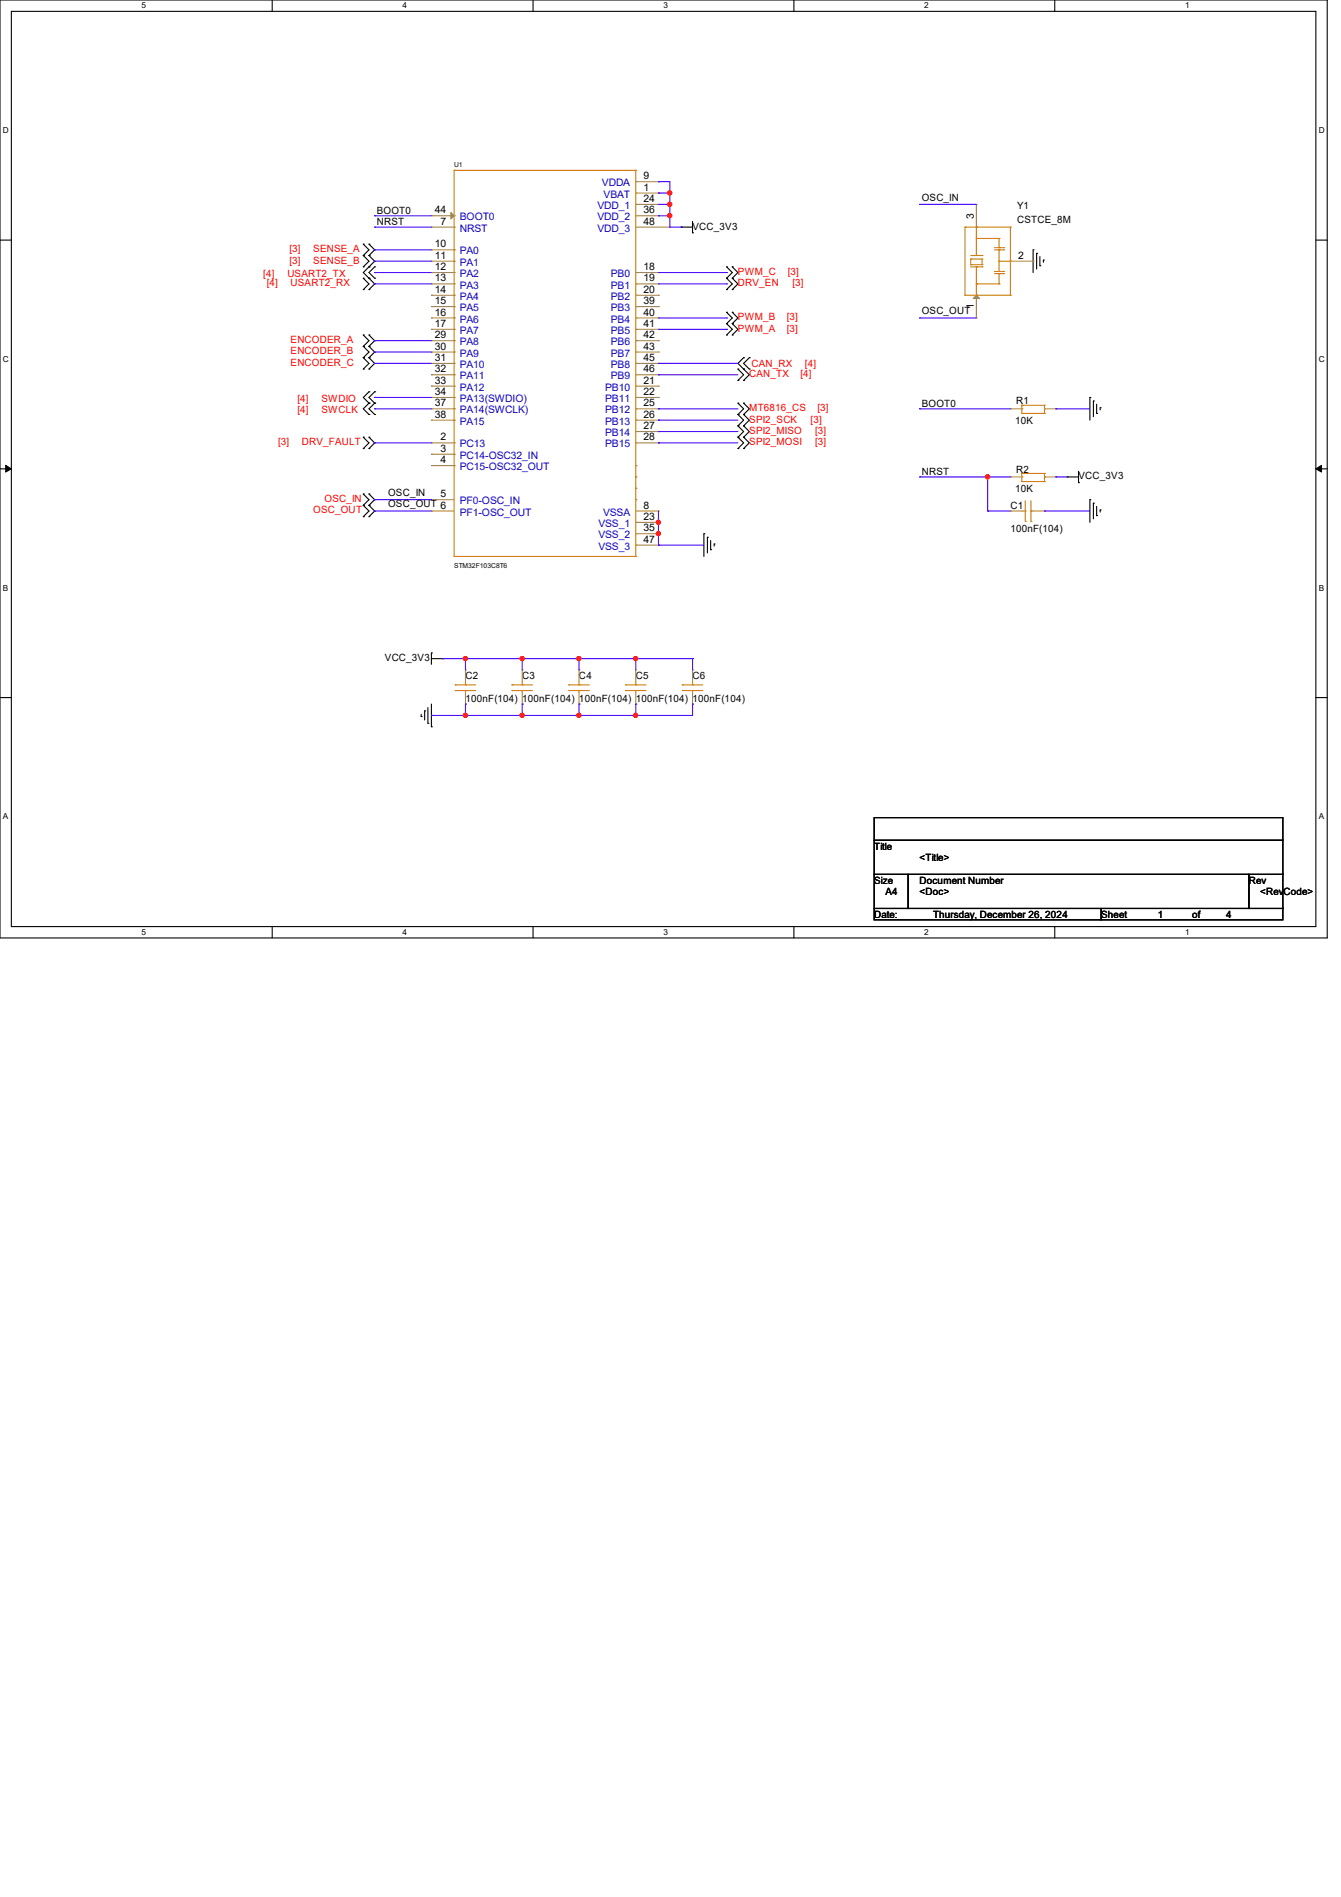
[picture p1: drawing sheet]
<svg xmlns="http://www.w3.org/2000/svg" width="210mm" height="297mm" viewBox="0 0 210 297" stroke-linecap="round" stroke-linejoin="round" font-family="sans-serif">
<path d="M0 0h207.9v146.9h-207.9zM1.8 1.8h204.3v143.3h-204.3z" fill="none" stroke="#000" stroke-width=".17"/>
<g fill="#fff">
<path d="M22.2 .2h.7v1.4h-.7z"/>
<path d="M22.2 145.2h.7v1.4h-.7z"/>
</g>
<path d="M42.6 0v1.8M42.6 145.1v1.8" fill="none" stroke="#000" stroke-width=".17"/>
<g fill="#fff">
<path d="M63 .2h.7v1.4h-.7z"/>
<path d="M63 145.2h.7v1.4h-.7z"/>
</g>
<path d="M83.5 0v1.8M83.5 145.1v1.8" fill="none" stroke="#000" stroke-width=".17"/>
<g fill="#fff">
<path d="M103.9 .2h.7v1.4h-.7z"/>
<path d="M103.9 145.2h.7v1.4h-.7z"/>
</g>
<path d="M124.3 0v1.8M124.3 145.1v1.8" fill="none" stroke="#000" stroke-width=".17"/>
<g fill="#fff">
<path d="M144.7 .2h.7v1.4h-.7z"/>
<path d="M144.7 145.2h.7v1.4h-.7z"/>
</g>
<path d="M165.2 0v1.8M165.2 145.1v1.8" fill="none" stroke="#000" stroke-width=".17"/>
<g fill="#fff">
<path d="M185.6 .2h.7v1.4h-.7z"/>
<path d="M185.6 145.2h.7v1.4h-.7z"/>
<path d="M.5 19.7h.9v1.4h-.9z"/>
<path d="M206.5 19.7h.9v1.4h-.9z"/>
<path d="M.5 55.5h.9v1.4h-.9z"/>
<path d="M206.5 55.5h.9v1.4h-.9z"/>
</g>
<path d="M0 37.6h1.8M206.1 37.6h1.8" fill="none" stroke="#000" stroke-width=".17"/>
<g fill="#fff">
<path d="M.5 91.3h.8v1.4h-.8z"/>
<path d="M206.5 91.3h.8v1.4h-.8z"/>
</g>
<path d="M0 73.4h1.8M206.1 73.4h1.8" fill="none" stroke="#000" stroke-width=".17"/>
<path d="M.9 72.9l.9 .5-.9 .5zM206.1 73.4l.9-.5v1z" fill="#000" stroke="#000" stroke-width=".16"/>
<g fill="#fff">
<path d="M.5 127.1h.8v1.4h-.8z"/>
<path d="M206.5 127.1h.8v1.4h-.8z"/>
</g>
<g fill="none" stroke="#000" stroke-width=".17">
<path d="M56.9 38.2h.1M56.9 38.2l.9 .9-.9 .9M57.8 38.2h.1M57.8 38.2l.9 .9-.9 .9M106.7 35.6h.1M106.7 35.6h1.8M108.5 36.4h.1M108.5 34.7v1.7M161.8 39.1h.1M161.8 39.1v3.6M162.3 39.7h.1M162.3 39.7v2.4"/>
<path d="M56.9 40h.1M56.9 41.8h.1M56.9 52.5h.1M56.9 54.2h.1M56.9 56h.1M56.9 57.8h.1M56.9 43.6h.1M56.9 45.3h.1M56.9 40l.9 .9-.9 .9M56.9 52.5l.9 .8-.9 .9M56.9 54.2l.9 .9-.9 .9M56.9 56l.9 .9-.9 .9"/>
<path d="M56.9 43.6l.9 .8-.9 .9M57.8 40h.1M57.8 41.8h.1M57.8 54.2h.1M57.8 52.5h.1M57.8 56h.1M57.8 57.8h.1M57.8 45.3h.1M57.8 43.6h.1M57.8 40l.9 .9-1.8 1.8 1.8 1.7-.9 .9M57.8 52.5l.9 .8-.9 .9M57.8 54.2l.9 .9-.9 .9"/>
<path d="M57.8 56l.9 .9-.9 .9M58.7 41.8h.1M58.7 43.6h.1M58.7 41.8l-.9 .9 .9 .9M113.8 43.6h.1M113.8 41.8h.1M113.8 45.3h.1M113.8 52.5h.1M113.8 50.7h.1M113.8 48.9h.1M113.8 41.8l.9 .9-.9 .9M113.8 43.6l.9 .8-.9 .9"/>
<path d="M113.8 50.7l.9 .9-.9 .9M113.8 48.9l.9 .9-.9 .9M114.7 43.6h.1M114.7 41.8h.1M114.7 45.3h.1M114.7 52.5h.1M114.7 50.7h.1M114.7 48.9h.1M114.7 41.8l.9 .9-.9 .9M114.7 43.6l.9 .8-.9 .9M114.7 50.7l.9 .9-.9 .9M114.7 48.9l.9 .9-.9 .9"/>
<path d="M115.6 59.6h.1M115.6 57.8h.1M115.6 57.8l.9 .9-.9 .9M116.5 56h.1M116.5 57.8h.1M116.5 59.6h.1M116.5 56l-.9 .9 1.7 1.8-.8 .9M117.3 57.8h.1M117.3 56h.1M117.3 56l-.8 .9 .8 .9M162.9 41.6h.1M162.9 40.2v1.4"/>
<path d="M163.4 40.7h.1M163.4 40.7v.4M56.9 77.3h.1M56.9 79.1h.1M56.9 68.5h.1M56.9 70.2h.1M56.9 77.3l.9 .9-.9 .9M56.9 79.1l.9 .9-.9 .9M56.9 68.5l.9 .8-.9 .9M57.8 61.3h.1M57.8 63.1h.1M57.8 64.9h.1"/>
<path d="M57.8 79.1h.1M57.8 77.3h.1M57.8 70.2h.1M57.8 68.5h.1M57.8 61.3l-.9 .9 .9 .9M57.8 63.1l-.9 .9 .9 .9M57.8 77.3l.9 .9-.9 .9M57.8 79.1l.9 .9-.9 .9M57.8 68.5l.9 .8-.9 .9M58.7 61.3h.1M58.7 63.1h.1M58.7 64.9h.1"/>
<path d="M58.7 61.3l-.9 .9 .9 .9M58.7 63.1l-.9 .9 .9 .9M115.6 64.9h.1M115.6 63.1h.1M115.6 66.7h.1M115.6 68.5h.1M115.6 70.2h.1M115.6 63.1l.9 .9-.9 .9M115.6 64.9l.9 .9-.9 .9M115.6 66.7l.9 .9-.9 .9M115.6 68.5l.9 .8-.9 .9M116.5 64.9h.1"/>
<path d="M116.5 63.1h.1M116.5 66.7h.1M116.5 68.5h.1M116.5 70.2h.1M116.5 63.1l.8 .9-.8 .9M116.5 64.9l.8 .9-.8 .9M116.5 66.7l.8 .9-.8 .9M116.5 68.5l.8 .8-.8 .9M167.1 74.7h.1M167.1 74.7h1.8M168.9 75.6h.1M168.9 73.8v1.8"/>
<path d="M170.7 62.2h.1M170.7 78.2h.1M170.7 62.2v3.6M170.7 78.2v3.6M171.2 62.8h.1M171.2 78.8h.1M171.2 62.8v2.4M171.2 78.8v2.4M171.7 64.7h.1M171.7 63.3v1.4M171.7 79.3v1.4M172.3 63.8h.1"/>
<path d="M172.3 79.8h.1M172.3 63.8v.4M172.3 79.8v.4M56.9 80.9h.1M57.8 80.9h.1M110.2 83.6h.1M110.2 83.6v3.5M110.8 84.1h.1M110.8 84.1v2.5M111.3 86.1h.1M111.3 84.6v1.5M111.8 85.2h.1"/>
<path d="M111.8 85.2v.3M171.7 80.7h.1M0 109.2h1.8M66 112.2h.1M66 111.8v.4M66.5 111.3h.1M66.5 111.3v1.4M67 113.2h.1M67 110.8v2.4M67.6 102.2h.1M67.6 113.8h.1M67.6 103.1h1.7"/>
<path d="M67.6 102.2v1.8M67.6 110.2v3.6M69.3 103.1h.1M206.1 109.2h1.8M136.9 128h64v3.6h-64zM136.9 131.6h64v5.3h-64zM136.9 136.9h5.3v5.3h-5.3zM142.2 136.9h53.4v5.3h-53.4zM195.6 136.9h5.3v5.3h-5.3zM136.9 142.2h35.6v1.8h-35.6zM172.5 142.2h28.4v1.8h-28.4z"/>
</g>
<g fill="none" stroke="#cc8006" stroke-width=".17">
<path d="M71.1 26.7h.1M71.1 33.8h.1M71.1 35.6h.1M71.1 39.1h.1M71.1 26.7h28.5M71.1 26.7v60.4M99.6 26.7h.1M99.6 28.4h.1M99.6 30.2h.1M99.6 32h.1M99.6 33.8h.1M99.6 26.7v60.4"/>
<path d="M151.1 35.6h.1M151.1 35.6v10.6M151.1 35.6h7.1M152.9 35.6h.1M152.9 37.3h.1M152.9 35.6v4.4M152.9 37.3h3.6M155.7 39.1h1.5M155.7 38.8h1.5M156.5 39.1h.1M156.5 38.8h.1M156.5 37.3h.1"/>
<path d="M156.5 37.3v1.5M156.5 39.1v3.4M157.2 39.1h.1M157.2 38.8h.1M158.2 35.6h.1M158.2 35.6v10.6M71.1 40.9h.1M71.1 56.9h.1M71.1 58.7h.1M71.1 42.7h.1M71.1 44.4h.1M71.1 46.2h.1"/>
<path d="M71.1 48h.1M71.1 49.8h.1M71.1 51.6h.1M71.1 53.3h.1M71.1 55.1h.1M99.6 42.7h.1M99.6 44.4h.1M99.6 46.2h.1M99.6 48h.1M99.6 49.8h.1M99.6 51.6h.1M99.6 53.3h.1"/>
<path d="M99.6 55.1h.1M99.6 56.9h.1M99.6 58.7h.1M151.1 46.2h.1M151.1 46.2h7.1M152 41.4h.1M152 40.6h.1M152 41.8h1.8M152 41.4h1.8M152 40.6v.8M152 40.6h1.8M152 40h1.8"/>
<path d="M152.9 46.2h.1M152.9 41.8h.1M152.9 40h.1M152.9 44.4h.1M152.9 41.8v4.4M152.9 44.4h3.6M153.8 41.8h.1M153.8 40.6h.1M153.8 41.4h.1M153.8 40h.1M153.8 40.6v.8M155.7 42.8h1.5"/>
<path d="M155.7 42.5h1.5M156.5 42.8h.1M156.5 42.5h.1M156.5 44.4h.1M156.5 40.9h.1M156.5 42.8v1.6M156.5 40.9h1.7M157.2 42.8h.1M157.2 42.5h.1M158.2 40.9h.1M158.2 46.2h.1M71.1 60.5h.1"/>
<path d="M71.1 62.2h.1M71.1 64h.1M71.1 65.8h.1M71.1 69.3h.1M71.1 71.1h.1M71.1 72.9h.1M99.6 67.6h.1M99.6 60.5h.1M99.6 62.2h.1M99.6 64h.1M99.6 65.8h.1M99.6 69.3h.1"/>
<path d="M99.6 76.5h.1M99.6 78.2h.1M99.6 72.9h.1M99.6 74.7h.1M160 63.5h.1M160 64h.1M160 74.1h.1M160 74.7h.1M160 63.5v1.2h3.6M160 63.5h3.6M160 74.1v1.3h3.6M160 74.1h3.6"/>
<path d="M160.6 78.4v3.2M161.5 78.4v3.2M163.6 64.7h.1M163.6 63.5h.1M163.6 64h.1M163.6 75.4h.1M163.6 74.1h.1M163.6 74.7h.1M163.6 63.5v1.2M163.6 74.1v1.3M71.1 87.1h.1M71.1 87.1h28.5"/>
<path d="M99.6 87.1h.1M99.6 83.6h.1M99.6 81.8h.1M99.6 85.3h.1M160 80h.6M160.6 81.6h.1M160.6 80h.1M161.5 80h.1M161.5 81.6h.1M161.5 80h.3M71.3 107.2h.1M71.3 108.1h.1"/>
<path d="M71.3 107.2h3.2M71.3 108.1h3.2M72.9 108.1h.1M72.9 107.2h.1M72.9 106.7v.5M72.9 108.1v.4M80.2 107.2h.1M80.2 108.1h.1M80.2 107.2h3.2M80.2 108.1h3.2M81.8 108.1h.1M81.8 107.2h.1"/>
<path d="M81.8 106.7v.5M81.8 108.1v.4M89.1 107.2h.1M89.1 108.1h.1M89.1 107.2h3.2M89.1 108.1h3.2M90.7 108.1h.1M90.7 107.2h.1M90.7 106.7v.5M90.7 108.1v.4M98 107.2h.1M98 108.1h.1"/>
<path d="M98 107.2h3.2M98 108.1h3.2M99.6 108.1h.1M99.6 107.2h.1M99.6 106.7v.5M99.6 108.1v.4M106.8 107.2h.1M106.8 108.1h.1M106.8 107.2h3.3M106.8 108.1h3.3M108.5 108.1h.1M108.5 107.2h.1"/>
<path d="M108.5 106.7v.5M108.5 108.1v.4"/>
</g>
<g fill="none" stroke="#a84" stroke-width=".17">
<path d="M67.6 35.6h.1M67.6 39.1h.1M67.6 33.8h.1M67.6 35.6h3.5M67.6 39.1h3.5M67.6 33.8h3.5M99.6 30.2h3.5M99.6 35.6h5.3M99.6 28.4h3.5M99.6 32h3.5M99.6 33.8h3.5M103.1 30.2h.1"/>
<path d="M103.1 28.4h.1M103.1 32h.1M103.1 33.8h.1M104.9 35.6h.1M152.9 32h.1M152.9 32v3.6M67.6 40.9h.1M67.6 42.7h.1M67.6 44.4h.1M67.6 46.2h.1M67.6 48h.1M67.6 49.8h.1"/>
<path d="M67.6 51.6h.1M67.6 53.3h.1M67.6 55.1h.1M67.6 56.9h.1M67.6 58.7h.1M67.6 40.9h3.5M67.6 42.7h3.5M67.6 44.4h3.5M67.6 46.2h3.5M67.6 48h3.5M67.6 49.8h3.5M67.6 51.6h3.5"/>
<path d="M67.6 53.3h3.5M67.6 55.1h3.5M67.6 56.9h3.5M67.6 58.7h3.5M99.6 42.7h3.5M99.6 44.4h3.5M99.6 46.2h3.5M99.6 48h3.5M99.6 49.8h3.5M99.6 51.6h3.5M99.6 53.3h3.5M99.6 55.1h3.5"/>
<path d="M99.6 56.9h3.5M99.6 58.7h3.5M103.1 42.7h.1M103.1 44.4h.1M103.1 46.2h.1M103.1 48h.1M103.1 49.8h.1M103.1 51.6h.1M103.1 53.3h.1M103.1 55.1h.1M103.1 56.9h.1M103.1 58.7h.1"/>
<path d="M152.9 49.8h.1M152.9 46.2v3.6M158.2 40.9h3.6M161.8 40.9h.1M67.6 69.3h.1M67.6 71.1h.1M67.6 72.9h.1M67.6 78.2h.1M67.6 60.5h.1M67.6 62.2h.1M67.6 64h.1M67.6 65.8h.1"/>
<path d="M67.6 64h3.5M67.6 69.3h3.5M67.6 71.1h3.5M67.6 72.9h3.5M67.6 78.2h3.5M67.6 60.5h3.5M67.6 62.2h3.5M67.6 65.8h3.5M99.6 64h3.5M99.6 69.3h3.5M99.6 60.5h3.5M99.6 62.2h3.5"/>
<path d="M99.6 65.8h3.5M99.6 67.6h3.5M103.1 60.5h.1M103.1 62.2h.1M103.1 64h.1M103.1 65.8h.1M103.1 67.6h.1M103.1 69.3h.1M158.2 64h.1M158.2 74.7h.1M158.2 64h1.8M158.2 74.7h1.8"/>
<path d="M163.6 64h1.8M163.6 74.7h1.8M165.4 64h.1M165.4 74.7h.1M67.6 80h.1M67.6 80h3.5M99.6 80h3.5M99.6 81.8h3.5M99.6 83.6h3.5M99.6 85.3h3.5M103.1 80h.1M103.1 81.8h.1"/>
<path d="M103.1 83.6h.1M103.1 85.3h.1M158.2 80h.1M158.2 80h1.8M161.8 80h1.8M163.6 80h.1M72.9 110.2h.1M72.9 104.9h.1M72.9 104.9v1.8M72.9 108.5v1.7M81.8 110.2h.1M81.8 104.9h.1"/>
<path d="M81.8 104.9v1.8M81.8 108.5v1.7M90.7 110.2h.1M90.7 104.9h.1M90.7 104.9v1.8M90.7 108.5v1.7M99.6 110.2h.1M99.6 104.9h.1M99.6 104.9v1.8M99.6 108.5v1.7M108.5 110.2h.1M108.5 104.9h.1"/>
<path d="M108.5 104.9v1.8M108.5 108.5v1.7"/>
</g>
<g fill="#a84" stroke="#a84" stroke-width=".17">
<path d="M152.9 46.2l.5 .5h-1z"/>
<path d="M70.6 33.3l.5 .5-.5 .5z"/>
</g>
<g fill="none" stroke="#4200ff" stroke-width=".17">
<path d="M58.7 33.8h.1M58.7 35.6h.1M58.7 39.1h.1M58.7 33.8h8.9M58.7 35.6h8.9M58.7 39.1h8.9M103.1 30.2h.1M103.1 33.8h.1M103.1 28.4h.1M103.1 30.2h1.8M103.1 32h1.8M103.1 28.4h1.8v7.2h1.8"/>
<path d="M103.1 33.8h1.8M104.9 32h.1M104.9 33.8h.1M104.9 30.2h.1M106.7 35.6h.1M144 32h.1M144 32h8.9M58.7 40.9h.1M58.7 53.3h.1M58.7 55.1h.1M58.7 56.9h.1M58.7 44.4h.1"/>
<path d="M58.7 42.7h.1M58.7 56.9h8.9M58.7 40.9h8.9M58.7 53.3h8.9M58.7 55.1h8.9M58.7 42.7h8.9M58.7 44.4h8.9M103.1 56.9h.1M103.1 58.7h.1M103.1 56.9h12.5M103.1 58.7h12.5M103.1 49.8h10.7"/>
<path d="M103.1 51.6h10.7M103.1 42.7h10.7M103.1 44.4h10.7M113.8 49.8h.1M113.8 51.6h.1M113.8 42.7h.1M113.8 44.4h.1M144 49.8h.1M144 49.8h8.9M58.7 62.2h.1M58.7 64h.1M58.7 78.2h.1"/>
<path d="M58.7 69.3h.1M58.7 62.2h8.9M58.7 64h8.9M58.7 69.3h8.9M58.7 78.2h8.9M103.1 64h.1M103.1 65.8h.1M103.1 67.6h.1M103.1 69.3h.1M103.1 64h12.5M103.1 65.8h12.5M103.1 67.6h12.5"/>
<path d="M103.1 69.3h12.5M144 64h.1M144 74.7h.1M144 64h14.2M144 74.7h14.2M154.7 74.7h.1M154.7 74.7v5.3M165.4 64h.1M165.4 74.7h.1M165.4 64h5.3M165.4 74.7h1.7M58.7 80h.1"/>
<path d="M58.7 80h8.9M103.1 81.8h.1M103.1 83.6h.1M103.1 85.3h.1M103.1 80v5.3M103.1 85.3h7.1M154.7 80h.1M154.7 80h3.5M163.6 80h.1M163.6 80h7.1M67.6 112h.1M69.3 103.1h.1"/>
<path d="M69.3 103.1h39.2M72.9 103.1h.1M72.9 110.2h.1M72.9 112h.1M72.9 103.1v1.8M72.9 110.2v1.8M81.8 103.1h.1M81.8 110.2h.1M81.8 112h.1M81.8 103.1v1.8M81.8 110.2v1.8M90.7 103.1h.1"/>
<path d="M90.7 110.2h.1M90.7 112h.1M90.7 103.1v1.8M90.7 110.2v1.8M99.6 103.1h.1M99.6 110.2h.1M99.6 112h.1M99.6 103.1v1.8M99.6 110.2v1.8M108.5 103.1h.1M108.5 110.2h.1M108.5 103.1v1.8"/>
<path d="M108.5 110.2v1.8h-40.9"/>
</g>
<g fill="#f00" stroke="#f00" stroke-width=".17">
<circle cx="104.9" cy="33.8" r=".32"/>
<circle cx="103.1" cy="81.8" r=".32"/>
<circle cx="103.1" cy="83.5" r=".32"/>
<circle cx="154.7" cy="74.7" r=".32"/>
<circle cx="81.8" cy="103.1" r=".32"/>
<circle cx="72.9" cy="103.1" r=".32"/>
<circle cx="90.7" cy="103.1" r=".32"/>
<circle cx="99.5" cy="103.1" r=".32"/>
<circle cx="72.9" cy="112" r=".32"/>
<circle cx="81.8" cy="112" r=".32"/>
<circle cx="90.7" cy="112" r=".32"/>
<circle cx="99.5" cy="112" r=".32"/>
<circle cx="104.9" cy="30.2" r=".32"/>
<circle cx="104.9" cy="32" r=".32"/>
</g>
<g font-size="1.6" fill="#00c">
<text x="94.3" y="29.2">VDDA</text>
<text x="72" y="34.5">BOOT0</text>
<text x="93.6" y="32.7">VDD_1</text>
<text x="93.6" y="34.5">VDD_2</text>
<text x="94.5" y="30.9">VBAT</text>
<text x="72" y="36.3">NRST</text>
<text x="72" y="39.8">PA0</text>
<text x="72" y="41.6">PA1</text>
<text x="93.6" y="36.3">VDD_3</text>
<text x="72" y="43.4">PA2</text>
<text x="72" y="45.2">PA3</text>
<text x="72" y="46.9">PA4</text>
<text x="95.7" y="43.4">PB0</text>
<text x="95.7" y="45.2">PB1</text>
<text x="95.7" y="46.9">PB2</text>
<text x="72" y="48.7">PA5</text>
<text x="72" y="50.5">PA6</text>
<text x="72" y="52.3">PA7</text>
<text x="95.7" y="48.7">PB3</text>
<text x="95.7" y="50.5">PB4</text>
<text x="95.7" y="52.3">PB5</text>
<text x="72" y="54.1">PA8</text>
<text x="72" y="55.8">PA9</text>
<text x="72" y="57.6">PA10</text>
<text x="72" y="59.4">PA11</text>
<text x="95.7" y="54.1">PB6</text>
<text x="95.7" y="55.8">PB7</text>
<text x="95.7" y="57.6">PB8</text>
<text x="95.7" y="59.4">PB9</text>
<text x="72" y="61.2">PA12</text>
<text x="72" y="63">PA13(SWDIO)</text>
<text x="72" y="64.7">PA14(SWCLK)</text>
<text x="94.8" y="61.2">PB10</text>
<text x="94.8" y="63">PB11</text>
<text x="94.8" y="64.7">PB12</text>
<text x="72" y="70.1">PC13</text>
<text x="72" y="71.8">PC14-OSC32_IN</text>
<text x="72" y="66.5">PA15</text>
<text x="94.8" y="66.5">PB13</text>
<text x="94.8" y="68.3">PB14</text>
<text x="94.8" y="70.1">PB15</text>
<text x="72" y="73.6">PC15-OSC32_OUT</text>
<text x="72" y="79">PF0-OSC_IN</text>
<text x="72" y="80.7">PF1-OSC_OUT</text>
<text x="93.7" y="82.5">VSS_1</text>
<text x="94.4" y="80.7">VSSA</text>
<text x="93.7" y="84.3">VSS_2</text>
<text x="93.7" y="86.1">VSS_3</text>
</g>
<g font-size="1.6">
<text x="100.8" y="29.8">1</text>
<text x="100.8" y="28.1">9</text>
<text x="59" y="33.4">BOOT0</text>
<text x="59" y="35.2">NRST</text>
<text x="68.1" y="33.4">44</text>
<text x="69" y="35.2">7</text>
<text x="100.8" y="31.6">24</text>
<text x="100.8" y="33.4">36</text>
<text x="100.8" y="35.2">48</text>
<text x="108.5" y="35.9">VCC_3V3</text>
<text x="144.4" y="31.5">OSC_IN</text>
<text x="152.5" y="34.3" transform="rotate(-90 152.5 34.3)">3</text>
<text x="159.3" y="32.7">Y1</text>
<text x="159.3" y="34.9">CSTCE_8M</text>
<text x="68.1" y="38.7">10</text>
<text x="68.1" y="40.5">11</text>
<text x="159.5" y="40.5">2</text>
<text x="68.1" y="42.3">12</text>
<text x="68.1" y="44.1">13</text>
<text x="68.1" y="45.8">14</text>
<text x="68.1" y="47.6">15</text>
<text x="100.8" y="42.3">18</text>
<text x="100.8" y="44.1">19</text>
<text x="100.8" y="45.8">20</text>
<text x="100.8" y="47.6">39</text>
<text x="68.1" y="49.4">16</text>
<text x="68.1" y="51.2">17</text>
<text x="68.1" y="53">29</text>
<text x="100.8" y="49.4">40</text>
<text x="100.8" y="51.2">41</text>
<text x="100.8" y="53">42</text>
<text x="144.4" y="49.2">OSC_OUT</text>
<text x="152.5" y="48.3" transform="rotate(-90 152.5 48.3)">1</text>
<text x="68.1" y="54.7">30</text>
<text x="68.1" y="56.5">31</text>
<text x="68.1" y="58.3">32</text>
<text x="100.8" y="54.7">43</text>
<text x="100.8" y="56.5">45</text>
<text x="100.8" y="58.3">46</text>
<text x="68.1" y="60.1">33</text>
<text x="68.1" y="61.8">34</text>
<text x="68.1" y="63.6">37</text>
<text x="68.1" y="65.4">38</text>
<text x="100.8" y="60.1">21</text>
<text x="100.8" y="61.8">22</text>
<text x="100.8" y="63.6">25</text>
<text x="100.8" y="65.4">26</text>
<text x="144.4" y="63.7">BOOT0</text>
<text x="159.1" y="63.3">R1</text>
<text x="69" y="69">2</text>
<text x="69" y="70.7">3</text>
<text x="100.8" y="67.2">27</text>
<text x="100.8" y="69">28</text>
<text x="159" y="66.3">10K</text>
<text x="60.8" y="77.7">OSC_IN</text>
<text x="69" y="72.5">4</text>
<text x="69" y="77.9">5</text>
<text x="144.4" y="74.3">NRST</text>
<text x="159" y="77">10K</text>
<text x="159.1" y="74">R2</text>
<text x="168.9" y="75.1">VCC_3V3</text>
<text x="60.8" y="79.5">OSC_OUT 6</text>
<text x="100.8" y="79.6">8</text>
<text x="100.8" y="81.4">23</text>
<text x="100.8" y="83.2">35</text>
<text x="158.2" y="79.7">C1</text>
<text x="158.2" y="83.2">100nF(104)</text>
<text x="100.8" y="85">47</text>
<text x="60.3" y="103.5">VCC_3V3</text>
<text x="72.9" y="106.3">C2</text>
<text x="81.8" y="106.3">C3</text>
<text x="90.7" y="106.3">C4</text>
<text x="99.6" y="106.3">C5</text>
<text x="108.5" y="106.3">C6</text>
<text x="72.9" y="109.9">100nF(104) 100nF(104) 100nF(104) 100nF(104) 100nF(104)</text>
<text x="136.9" y="133">Title</text>
<text x="144" y="134.8">&lt;Title&gt;</text>
<text x="136.9" y="138.3">Size</text>
<text x="136.9" y="143.7">Date:</text>
<text x="138.7" y="140.1">A4</text>
<text x="144" y="138.3">Document Number</text>
<text x="144" y="140.1">&lt;Doc&gt;</text>
<text x="146.1" y="143.7">Thursday, December 26, 2024</text>
<text x="172.5" y="143.7">Sheet</text>
<text x="181.4" y="143.7">1</text>
<text x="186.7" y="143.7">of</text>
<text x="192" y="143.7">4</text>
<text x="195.6" y="138.3">Rev</text>
<text x="197.4" y="140.1">&lt;RevCode&gt;</text>
</g>
<g font-size="1.6" fill="#f00">
<text x="45.3" y="39.5">[3]</text>
<text x="45.3" y="41.3">[3]</text>
<text x="49.1" y="39.5">SENSE_A</text>
<text x="49.1" y="41.3">SENSE_B</text>
<text x="41.8" y="44.8">[4]</text>
<text x="45" y="43.4">USART2_TX</text>
<text x="45.5" y="44.8">USART2_RX</text>
<text x="115.6" y="43.1">PWM_C</text>
<text x="115.6" y="44.8">DRV_EN</text>
<text x="123.4" y="43.1">[3]</text>
<text x="124.1" y="44.8">[3]</text>
<text x="45.5" y="53.7">ENCODER_A</text>
<text x="115.6" y="51.9">PWM_A</text>
<text x="115.6" y="50.2">PWM_B</text>
<text x="123.2" y="51.9">[3]</text>
<text x="123.2" y="50.2">[3]</text>
<text x="45.5" y="55.5">ENCODER_B</text>
<text x="45.5" y="57.3">ENCODER_C</text>
<text x="117.3" y="59.1">CAN_TX</text>
<text x="117.7" y="57.4">CAN_RX</text>
<text x="125.3" y="59.1">[4]</text>
<text x="126.1" y="57.4">[4]</text>
<text x="46.6" y="62.9">[4]</text>
<text x="46.6" y="64.7">[4]</text>
<text x="50.3" y="62.9">SWDIO</text>
<text x="50.3" y="64.7">SWCLK</text>
<text x="117.3" y="64.4">MT6816_CS</text>
<text x="128" y="64.4">[3]</text>
<text x="43.6" y="69.7">[3]</text>
<text x="47.3" y="69.7">DRV_FAULT</text>
<text x="117.3" y="66.2">SPI2_SCK</text>
<text x="117.3" y="67.9">SPI2_MISO</text>
<text x="117.3" y="69.7">SPI2_MOSI</text>
<text x="127" y="66.2">[3]</text>
<text x="127.7" y="67.9">[3]</text>
<text x="127.7" y="69.7">[3]</text>
<text x="49.1" y="80.4">OSC_OUT</text>
<text x="50.8" y="78.6">OSC_IN</text>
</g>
<g font-size="1.3">
<text x="22.2" y="1.3">5</text>
<text x="63" y="1.3">4</text>
<text x="103.9" y="1.3">3</text>
<text x="144.7" y="1.3">2</text>
<text x="185.6" y="1.3">1</text>
<text x=".5" y="20.8">D</text>
<text x="206.5" y="20.8">D</text>
<text x=".5" y="56.6">C</text>
<text x="206.5" y="56.6">C</text>
<text x=".5" y="92.5">B</text>
<text x="206.5" y="92.5">B</text>
<text x=".5" y="128.3">A</text>
<text x="206.5" y="128.3">A</text>
<text x="22.2" y="146.4">5</text>
<text x="63" y="146.4">4</text>
<text x="103.9" y="146.4">3</text>
<text x="144.7" y="146.4">2</text>
<text x="185.6" y="146.4">1</text>
</g>
<g font-size="1.1">
<text x="71.1" y="26.2">U1</text>
<text x="71.1" y="89">STM32F103C8T6</text>
</g>
</svg>
